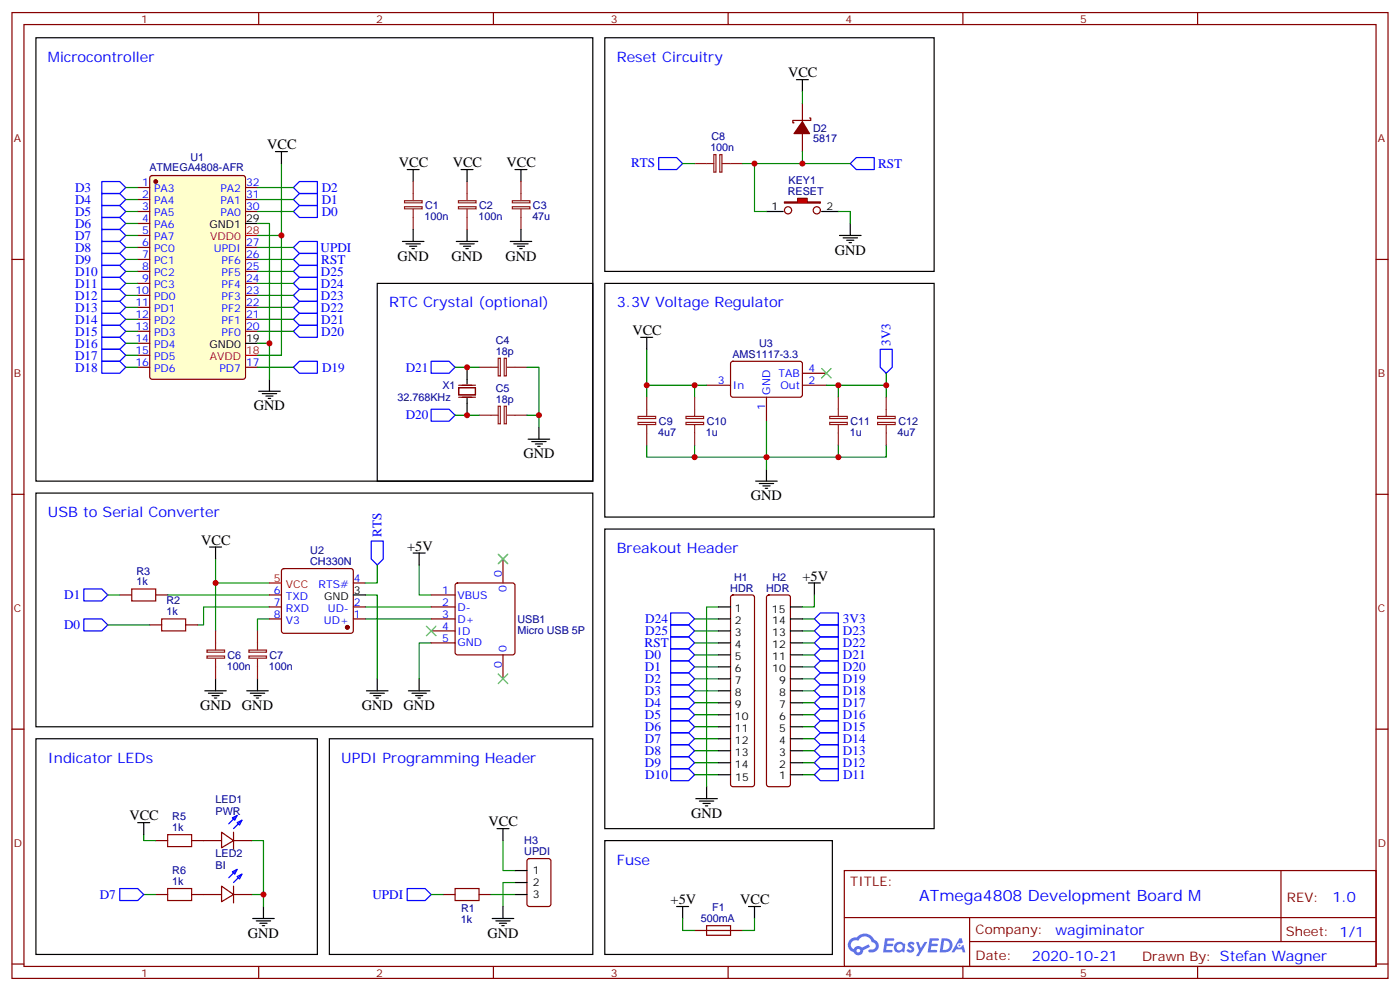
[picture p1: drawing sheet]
<svg xmlns="http://www.w3.org/2000/svg" width="412mm" height="292mm" viewBox="0 0 412 292" stroke-linecap="round" stroke-linejoin="round" font-family="sans-serif">
<g fill="none" stroke="#870000" stroke-width=".35">
<path d="M3.5 3.7h405.4v284.3h-405.4zM7.1 7.2h398.2v277.3h-398.2zM76.2 3.7v3.5M145.3 3.7v3.5M214.5 3.7v3.5M283.6 3.7v3.5M352.8 3.7v3.5M3.5 76.4h3.6M405.3 76.4h3.6M3.5 145.5h3.6M405.3 145.5h3.6M3.5 214.7h3.6"/>
<path d="M405.3 214.7h3.6M248.7 256.3h156.6v28.2h-156.6zM377.3 256.3v20.9M248.7 270.1h156.5M285.6 277.2h119.6M285.6 270.1v14.2M3.5 283.8h3.6M76.2 284.5v3.5M145.3 284.5v3.5M214.5 284.5v3.5M283.6 284.5v3.5M352.8 284.5v3.5"/>
<path d="M405.3 283.8h3.6"/>
</g>
<g fill="#5487ff">
<path d="M267.7 277.5a1.22 1.22 0 0 1 1.7 .2l-.4 .6a.47 .47 0 0 0-.3-.4 .47 .47 0 0 0-.5 .2l.1 .2a1.14 1.14 0 0 1 .8 1.8 1.14 1.14 0 0 1-1.9 0l-.2-.2 .5-.6 .7 .5a.29 .29 0 0 0 .3-.3 .29 .29 0 0 0-.2-.3 1.04 1.04 0 0 1-.6-1.7z"/>
<path d="M260.7 276.2h2.4l.3 .2-.2 .5-1.8 .1-.1 .8h1.5l.3 .4-.3 .4h-1.6l-.2 1.1h1.7l.2 .3-.2 .3-2.6 .1z"/>
<path d="M273.8 276.2h2.4l.3 .2-.1 .5-1.8 .1-.2 .8h1.6l.3 .4-.4 .4-1.6-.1-.1 1.1 1.7 .1 .2 .3-.2 .3-2.6 .1z"/>
<path d="M282.6 276.2h.7l.3 1.3-.6 .3a.69 .69 0 0 0-1 .3 .69 .69 0 0 0 .4 .9 .69 .69 0 0 0 .9-.6l.5-.2 .6 2.2h-.8l-.2-.9h-1.8l-.5 .9h-.8z"/>
<path d="M269.8 277.3h.8l.6 1.8 1.1-1.8h.9l-2.6 4.2h-.8l.9-1.5z"/>
<path d="M277.4 276.2l-.6 4.2h1.3a2.11 2.11 0 0 0 2.5-2.1 2.11 2.11 0 0 0-2.5-2.1zM278.1 277a1.39 1.39 0 0 1 1.7 1.4 1.39 1.39 0 0 1-1.8 1.2h-.3z"/>
<path d="M263.7 277.8a1.54 1.54 0 0 0-.1 2.2 1.54 1.54 0 0 0 2.2 .1l.6 .3 .3-2.3-.2-.3h-.4a1.49 1.49 0 0 0-2.4 0zM264 278.8a.94 .94 0 0 1 1.8 0 .94 .94 0 0 1-1.8 0z"/>
<path d="M250.4 276.6a2.18 2.18 0 0 0 1.1 3.7 1.44 1.44 0 0 0 1.6 .9 1.44 1.44 0 0 0 1.2-1.4l2-1.1-.5-.7-1.9 1a1.47 1.47 0 0 0-2.4 .4 1.39 1.39 0 0 1-.7-1.9 1.39 1.39 0 0 1 2-.5 2.12 2.12 0 0 1 2.2-1.3 2.12 2.12 0 0 1 1.9 1.7 1.14 1.14 0 0 1 1.1 1.4 1.14 1.14 0 0 1-1.7 .7 .43 .43 0 0 0-.5 .4 .43 .43 0 0 0 .4 .5 1.98 1.98 0 0 0 2.5-1.2 1.98 1.98 0 0 0-1.2-2.6 3.1 3.1 0 0 0-5.3-.6l-.9 .1zM252.3 279.9a.55 .55 0 0 1 1.1 0 .55 .55 0 0 1-1.1 0z"/>
<circle cx="282.6" cy="278.3" r=".26"/>
</g>
<path d="M44.3 51.9l.5-.2h26.8l.7 .4v58.8l-.4 .7-27.1 .1-.6-.5-.1-58.8z" fill="#ffc" stroke="#870000" stroke-width=".35"/>
<g fill="#870000" stroke="#870000" stroke-width=".35">
<path d="M236.4 35.8l2.1 3.5h-4.6z"/>
<circle cx="45.9" cy="53.4" r=".53"/>
<circle cx="102.3" cy="184.7" r=".53"/>
</g>
<g fill="none" stroke="#870000" stroke-width=".35">
<path d="M236.4 30.5v5.3M236.4 39.3v5.3M238.5 34.7h.3v.8h-5.3v.7h.4M40.6 55.2h3.5M40.6 58.7h3.5M72.3 55.2h3.5M72.3 58.7h3.5M40.6 62.3h3.5M40.6 65.8h3.5M40.6 69.3h3.5M40.6 72.8h3.5M40.6 76.4h3.5"/>
<path d="M40.6 79.9h3.5M72.3 62.3h3.5M72.3 72.8h3.5M72.3 76.4h3.5M72.3 79.9h3.5M40.6 83.4h3.5M40.6 87h3.5M40.6 90.5h3.5M40.6 94h3.5M40.6 97.5h3.5M72.3 83.4h3.5M72.3 87h3.5"/>
<path d="M72.3 90.5h3.5M72.3 94h3.5M72.3 97.5h3.5M40.6 101.1h3.5M40.6 104.6h3.5M40.6 108.1h3.5M72.3 108.1h3.5M135.1 114.1h5v2.1h-5zM135.1 113.4h5M135.1 116.9h5M208.1 113.4h7.1M215.4 106.6l.5-.2h20l.5 .7-.1 9.4-.6 .4h-20.1l-.4-.7v-9.1z"/>
<path d="M225.8 116.9v7.1M236.4 113.4h7M236.4 109.9h7M35.3 175.2h3.5M45.9 175.2h3.5M79.4 175.2h3.5M79.4 178.7h3.5M83.1 167.6l.5-.2h19.8l.5 .2 .2 .5v17.6l-.3 .5-.4 .2h-19.8l-.5-.2-.2-.5v-17.6zM104.1 178.7h3.5M104.1 171.6h3.5M127 175.2h7.1M127 178.7h7.1"/>
<path d="M134.3 171.8l.5-.2h16.2l.5 .2 .2 .5v19.8l-.2 .5-.5 .2h-16.2l-.5-.2-.2-.5v-19.8zM148.2 164.6v7M44.1 184h3.5M54.7 184h3.5M79.4 182.2h3.5M104.1 182.2h3.5M127 182.2h7.1M127 185.7h7.1M127 189.3h7.1M148.2 192.8v7M45.9 247.5h3.5M56.4 247.5h8.9"/>
<path d="M65.3 245l3.5 2.5-3.5 2.1zM68.8 245v4.9M68.8 247.5h5.3M155.5 253l.4-.2h5.7l.6 .4 .1 13-.5 .6-5.9 .1-.6-.5-.1-12.9zM45.9 263.3h3.5M56.4 263.3h8.9M65.3 260.9l3.5 2.4-3.5 2.2zM68.8 263.3h5.3M68.8 260.9v4.9M130.5 263.3h3.6M141.1 263.3h3.5"/>
</g>
<path d="M72.3 69.3h3.5M72.3 104.6h3.5M79.4 171.6h3.5" fill="none" stroke="#f00" stroke-width=".35"/>
<g fill="none" stroke="#000" stroke-width=".35">
<path d="M10.6 11.1h164v130.5h-164zM81.1 44.6h3.6M82.9 44.6v3.6M119.9 49.9h3.6M121.7 49.9v3.5M135.8 49.9h3.5M137.6 49.9v3.5M151.7 49.9h3.5M153.5 49.9v3.5M72.3 65.8h3.5M118.5 71.1h6.4M119.6 71.8h4.2"/>
<path d="M120.6 72.5h2.2M121.4 73.2h.7M121.7 67.6v3.5M134.4 71.1h6.4M135.5 71.8h4.2M136.5 72.5h2.1M137.2 73.2h.7M137.6 67.6v3.5M150.3 71.1h6.3M151.3 71.8h4.3M152.4 72.5h2.1M153.1 73.2h.7"/>
<path d="M153.5 67.6v3.5M225.8 62.3h3.5M243.4 62.3h3.5M111.1 83.4h63.5v58.2h-63.5zM178.2 83.4h97v68.8h-97zM72.3 101.1h3.5M76.2 115.2h6.3M77.3 115.9h4.2M78.3 116.6h2.1M79 117.3h.7M79.4 111.7v3.5M137.6 108.1v5"/>
<path d="M137.6 117.3v4.9M155.6 129.3h6.3M156.6 130h4.3M157.7 130.7h2.1M158.4 131.4h.7M158.7 125.8v3.5M225.8 138.1v3.5M10.6 145.2h164v68.8h-164zM222.6 141.6h6.4M223.7 142.3h4.2M224.7 143.1h2.1M225.4 143.8h.7"/>
<path d="M61.7 161h3.6M63.5 161v3.6M104.1 175.2h3.5M63.5 199.8v3.6M75.8 199.8v3.6M111.1 199.8v3.6M123.5 199.8v3.6M10.6 217.5h82.9v63.5h-82.9zM60.3 203.4h6.4M61.4 204.1h4.2M62.4 204.8h2.2M63.1 205.5h.8"/>
<path d="M72.7 203.4h6.3M73.7 204.1h4.3M74.8 204.8h2.1M75.5 205.5h.7M97 217.5h77.6v63.5h-77.6zM107.9 203.4h6.4M109 204.1h4.2M110.1 204.8h2.1M110.8 205.5h.7M120.3 203.4h6.3M121.4 204.1h4.2M122.4 204.8h2.1"/>
<path d="M123.1 205.5h.7M40.6 242.2h3.5M42.3 242.2v3.5M146.4 243.9h3.5M148.2 243.9v3.6M151.7 256.3h3.5M151.7 259.8h3.5M74.4 270.4h6.4M75.5 271.1h4.2M76.6 271.8h2.1M77.3 272.5h.7M77.6 266.9v3.5"/>
<path d="M145 270.4h6.3M146 271.1h4.3M147.1 271.8h2.1M147.8 272.5h.7M148.2 266.9v3.5M151.7 263.3h3.5"/>
</g>
<g fill="none" stroke="#8c2424" stroke-width=".35">
<path d="M119.2 59.1h5.2v.6h-5.2zM121.7 53.4v5.7M135 59.1h5.2v.6h-5.2zM137.6 53.4v5.7M150.9 59.1h5.2v.6h-5.2zM153.5 53.4v5.7M204.6 48.2h5.7M210.3 45.5h.6v5.2h-.6zM212 45.5h.7v5.2h-.7zM212.7 48.2h6M119.2 60.9h5.2v.6h-5.2zM121.7 61.6v6"/>
<path d="M135 60.9h5.2v.6h-5.2zM137.6 61.6v6M150.9 60.9h5.2v.6h-5.2zM153.5 61.6v6M141.1 108.1h5.7M146.8 105.5h.6v5.2h-.6zM146.8 119.6h.6v5.2h-.6zM148.5 105.5h.7v5.2h-.7zM148.5 119.6h.7v5.2h-.7zM149.2 108.1h6M190.5 116.9v5.7M204.6 116.9v5.7"/>
<path d="M246.9 116.9v5.7M261.1 116.9v5.7M141.1 122.2h5.7M149.2 122.2h6M188 124.4h5.1v.6h-5.1zM188 122.6h5.1v.6h-5.1zM190.5 125.1v6M202.1 124.4h5.2v.6h-5.2zM202.1 122.6h5.2v.6h-5.2zM204.6 125.1v6M244.4 124.4h5.2v.6h-5.2zM244.4 122.6h5.2v.6h-5.2z"/>
<path d="M246.9 125.1v6M258.5 124.4h5.2v.6h-5.2zM258.5 122.6h5.2v.6h-5.2zM261.1 125.1v6M61 193.1h5.1v.7h-5.1zM61 191.4h5.1v.6h-5.1zM63.5 185.7v5.7M63.5 193.9v5.9M73.3 193.1h5.2v.7h-5.2zM73.3 191.4h5.2v.6h-5.2zM75.8 185.7v5.7M75.8 193.9v5.9"/>
</g>
<g fill="none" stroke="#00f" stroke-width=".35">
<path d="M30 53.4h5.3l1.7 1.8-1.7 1.8h-5.3zM30 57h5.3l1.7 1.7-1.7 1.8h-5.3zM86.4 58.7l1.8-1.7h5.3v3.5h-5.3zM86.4 55.2l1.8-1.8h5.3v3.6h-5.3zM194 46.4h5.3l1.8 1.8-1.8 1.7h-5.3zM250.5 48.2l1.7-1.8h5.3v3.5h-5.3zM30 60.5h5.3l1.7 1.8-1.7 1.7h-5.3zM30 64h5.3l1.7 1.8-1.7 1.8h-5.3zM30 67.6h5.3l1.7 1.7-1.7 1.8h-5.3zM30 71.1h5.3l1.7 1.7-1.7 1.8h-5.3zM30 74.6h5.3l1.7 1.8-1.7 1.7h-5.3zM30 78.1h5.3l1.7 1.8-1.7 1.8h-5.3z"/>
<path d="M86.4 76.4l1.8-1.8h5.3v3.5h-5.3zM86.4 79.9l1.8-1.8h5.3v3.6h-5.3zM86.4 62.3l1.8-1.8h5.3v3.5h-5.3zM86.4 72.8l1.8-1.7h5.3v3.5h-5.3zM30 81.7h5.3l1.7 1.7-1.7 1.8h-5.3zM30 85.2h5.3l1.7 1.8-1.7 1.7h-5.3zM30 88.7h5.3l1.7 1.8-1.7 1.8h-5.3zM30 92.3h5.3l1.7 1.7-1.7 1.8h-5.3zM30 95.8h5.3l1.7 1.7-1.7 1.8h-5.3zM30 99.3h5.3l1.7 1.8-1.7 1.7h-5.3zM86.4 97.5l1.8-1.7h5.3v3.5h-5.3zM86.4 94l1.8-1.7h5.3v3.5h-5.3z"/>
<path d="M86.4 90.5l1.8-1.8h5.3v3.6h-5.3zM86.4 87l1.8-1.8h5.3v3.5h-5.3zM86.4 83.4l1.8-1.7h5.3v3.5h-5.3zM30 102.8h5.3l1.7 1.8-1.7 1.8h-5.3zM30 106.4h5.3l1.7 1.7-1.7 1.8h-5.3zM86.4 108.1l1.8-1.7h5.3v3.5h-5.3zM127 106.4h5.3l1.8 1.7-1.8 1.8h-5.3zM259.3 102.8h3.5v5.3l-1.7 1.8-1.8-1.8zM127 120.5h5.3l1.8 1.7-1.8 1.8h-5.3zM109.4 159.3h3.5v5.3l-1.8 1.7-1.7-1.7zM24.7 173.4h5.3l1.7 1.8-1.7 1.7h-5.3zM24.7 182.2h5.3l1.7 1.8-1.7 1.7h-5.3z"/>
<path d="M68.4 256.6l1.4-.7-.7 1.5zM68.4 240.8l1.4-.7-.7 1.4zM69.8 258.1l1.5-.7-.7 1.4zM69.8 242.2l1.5-.7-.7 1.4zM69.8 255.9l-2.4 2.5M69.8 240.1l-2.4 2.4M71.3 257.4l-2.5 2.4M71.3 241.5l-2.5 2.4M35.3 261.6h5.3l1.7 1.7-1.7 1.8h-5.3zM119.9 261.6h5.3l1.8 1.7-1.8 1.8h-5.3z"/>
</g>
<g fill="none" stroke="#008700" stroke-width=".35">
<path d="M37 58.7h3.6M37 55.2h3.6M75.8 58.7h10.6M75.8 55.2h10.6M82.9 48.2v56.4h-7.1M37 76.4h3.6M37 79.9h3.6M37 62.3h3.6M37 65.8h3.6M37 69.3h3.6M37 72.8h3.6M75.8 65.8h3.6v45.9"/>
<path d="M75.8 76.4h10.6M75.8 79.9h10.6M75.8 62.3h10.6M75.8 69.3h7.1M75.8 72.8h10.6M37 97.5h3.6M37 94h3.6M37 90.5h3.6M37 87h3.6M37 83.4h3.6M75.8 97.5h10.6M75.8 94h10.6"/>
<path d="M75.8 90.5h10.6M75.8 87h10.6M75.8 83.4h10.6M37 101.1h3.6M37 108.1h3.6M37 104.6h3.6M75.8 101.1h3.6M75.8 108.1h10.6M134.1 108.1h7M155.2 108.1h3.5v17.7M190.5 102.8v10.6h17.6M190.5 113.4v3.5"/>
<path d="M204.6 113.4v3.5M246.9 113.4v3.5M261.1 109.9v3.5h-17.7M261.1 113.4v3.5M134.1 122.2h7M155.2 122.2h3.5M190.5 131.1v3.5h70.6v-3.5M204.6 131.1v3.5M225.8 124v14.1M246.9 131.1v3.5M31.7 175.2h3.6M49.4 175.2h30"/>
<path d="M63.5 164.6v7h15.9M63.5 171.6v14.1M79.4 178.7h-19.4v5.3h-1.8M107.6 175.2h3.5v24.6M107.6 178.7h19.4M111.1 166.3v5.3h-3.5M123.5 166.3v8.9h3.5M31.7 184h12.4M79.4 182.2h-3.6v3.5M107.6 182.2h19.4M127 189.3h-3.5v10.5M42.3 245.7v1.8h3.6"/>
<path d="M74.1 247.5h3.5v19.4M148.2 247.5v8.8h3.5M151.7 259.8h-3.5v7.1M42.3 263.3h3.6M74.1 263.3h3.5M127 263.3h3.5M144.6 263.3h7.1"/>
</g>
<path d="M38.8 173.4h7.1v3.5h-7.1zM47.6 182.2h7.1v3.5h-7.1zM49.4 245.7h7v3.5h-7zM49.4 261.6h7v3.5h-7zM134.1 261.6h7v3.5h-7z" fill="none" stroke="#a10000" stroke-width=".35"/>
<path d="M242 108.5l2.8 2.8M244.8 108.5l-2.8 2.8M146.8 163.2l2.8 2.8M149.6 163.2l-2.8 2.8M125.6 184.3l2.8 2.8M128.4 184.3l-2.8 2.8M146.8 198.4l2.8 2.9M149.6 198.4l-2.8 2.9" fill="none" stroke="#3c3" stroke-width=".35"/>
<path d="M231.1 59.4h3.8v-1h2.9v1h3.9v.4h-10.6z" fill="#f00" stroke="#870000" stroke-width=".35"/>
<g fill="none" stroke="#870000" stroke-width=".35">
<path d="M215.4 175.4l.5-.2h5.6l.5 .2 .2 .5v55l-.2 .5-.5 .2h-5.6l-.5-.2-.2-.5v-55zM226 175.4l.5-.2h5.6l.5 .2 .2 .5v55l-.2 .5-.5 .2h-5.6l-.5-.2-.2-.5v-55zM204.6 273.9h14.1"/>
<circle cx="232.1" cy="61.9" r="1.06"/>
<circle cx="240.6" cy="61.9" r="1.06"/>
</g>
<g fill="none" stroke="#000" stroke-width=".35">
<path d="M178.2 11.1h97v68.8h-97zM234.6 23.5h3.5M236.4 23.5v3.5M229.3 62.3h1.4M242 62.3h1.4M247.3 69.3h6.3M248.4 70h4.2M249.4 70.7h2.1M250.1 71.4h.7M250.5 65.8v3.5M188.7 99.3h3.6M190.5 99.3v3.5"/>
<path d="M178.2 155.8h97v88.1h-97zM121.7 162.8h3.5M123.5 162.8v3.5M211.7 178.7h3.5M232.8 178.7h3.6M238.1 171.6h3.6M239.9 171.6v3.6M211.7 182.2h3.5M211.7 185.7h3.5M211.7 189.3h3.5M211.7 192.8h3.5M211.7 196.3h3.5"/>
<path d="M211.7 199.8h3.5M232.8 182.2h3.6M232.8 185.7h3.6M232.8 189.3h3.6M232.8 192.8h3.6M232.8 196.3h3.6M232.8 199.8h3.6M211.7 203.4h3.5M211.7 206.9h3.5M211.7 210.4h3.5M211.7 214h3.5M211.7 217.5h3.5"/>
<path d="M232.8 203.4h3.6M232.8 206.9h3.6M232.8 210.4h3.6M232.8 214h3.6M232.8 217.5h3.6M205 235.1h6.3M206 235.8h4.3M207.1 236.5h2.1M207.8 237.2h.7M208.1 231.6v3.5M211.7 221h3.5M211.7 224.5h3.5"/>
<path d="M211.7 228.1h3.5M232.8 221h3.6M232.8 224.5h3.6M232.8 228.1h3.6M178.2 247.5h67v33.5h-67zM199.3 266.9h3.5M201.1 266.9v3.5M220.5 266.9h3.5M222.2 266.9v3.5"/>
</g>
<g fill="none" stroke="#008700" stroke-width=".35">
<path d="M236.4 27v3.5M201.1 48.2h3.5M218.7 48.2h31.8M222.2 48.2v14.1h3.6M236.4 44.6v3.6M246.9 62.3h3.6v3.5M211.7 178.7h-3.6v52.9M239.9 175.2v3.5h-3.5M204.6 192.8h7.1M204.6 196.3h7.1M204.6 199.8h7.1M204.6 189.3h7.1"/>
<path d="M204.6 185.7h7.1M204.6 182.2h7.1M236.4 192.8h3.5M236.4 196.3h3.5M236.4 199.8h3.5M236.4 189.3h3.5M236.4 185.7h3.5M236.4 182.2h3.5M204.6 203.4h7.1M204.6 206.9h7.1M204.6 210.4h7.1M204.6 214h7.1"/>
<path d="M204.6 217.5h7.1M236.4 203.4h3.5M236.4 206.9h3.5M236.4 210.4h3.5M236.4 214h3.5M236.4 217.5h3.5M204.6 221h7.1M204.6 224.5h7.1M204.6 228.1h7.1M236.4 221h3.5M236.4 224.5h3.5M236.4 228.1h3.5"/>
<path d="M201.1 270.4v3.5h3.5M222.2 270.4v3.5h-3.5"/>
</g>
<path d="M208.1 272.5h7.1v2.8h-7.1z" fill="none" stroke="#a10000" stroke-width=".35"/>
<g fill="none" stroke="#00f" stroke-width=".35">
<path d="M197.6 180.4h5.2l1.8 1.8-1.8 1.8h-5.2zM197.6 191h5.2l1.8 1.8-1.8 1.8h-5.2zM197.6 194.6h5.2l1.8 1.7-1.8 1.8h-5.2zM197.6 198.1h5.2l1.8 1.7-1.8 1.8h-5.2zM197.6 184h5.2l1.8 1.7-1.8 1.8h-5.2zM197.6 187.5h5.2l1.8 1.8-1.8 1.7h-5.2zM239.9 199.8l1.8-1.7h5.2v3.5h-5.2zM239.9 196.3l1.8-1.7h5.2v3.5h-5.2zM239.9 192.8l1.8-1.8h5.2v3.6h-5.2zM239.9 185.7l1.8-1.7h5.2v3.5h-5.2zM239.9 182.2l1.8-1.8h5.2v3.6h-5.2zM241.7 187.5h5.2v3.5h-5.2l-1.8-1.7z"/>
<path d="M197.6 201.6h5.2l1.8 1.8-1.8 1.7h-5.2zM197.6 205.1h5.2l1.8 1.8-1.8 1.8h-5.2zM197.6 208.7h5.2l1.8 1.7-1.8 1.8h-5.2zM197.6 212.2h5.2l1.8 1.8-1.8 1.7h-5.2zM197.6 215.7h5.2l1.8 1.8-1.8 1.8h-5.2zM197.6 219.3h5.2l1.8 1.7-1.8 1.8h-5.2zM239.9 217.5l1.8-1.8h5.2v3.6h-5.2zM239.9 214l1.8-1.8h5.2v3.5h-5.2zM239.9 210.4l1.8-1.7h5.2v3.5h-5.2zM239.9 206.9l1.8-1.8h5.2v3.6h-5.2zM239.9 203.4l1.8-1.8h5.2v3.5h-5.2zM241.7 219.3h5.2v3.5h-5.2l-1.8-1.8z"/>
<path d="M197.6 222.8h5.2l1.8 1.7-1.8 1.8h-5.2zM197.6 226.3h5.2l1.8 1.8-1.8 1.7h-5.2zM239.9 228.1l1.8-1.8h5.2v3.5h-5.2zM239.9 224.5l1.8-1.7h5.2v3.5h-5.2z"/>
</g>
<g fill="#c00">
<circle cx="79.4" cy="101.1" r=".88"/>
<circle cx="137.6" cy="108.1" r=".88"/>
<circle cx="137.6" cy="122.2" r=".88"/>
<circle cx="158.8" cy="122.2" r=".88"/>
<circle cx="82.9" cy="69.3" r=".88"/>
<circle cx="63.5" cy="171.6" r=".88"/>
<circle cx="77.6" cy="263.3" r=".88"/>
<circle cx="246.9" cy="113.4" r=".88"/>
<circle cx="190.5" cy="113.4" r=".88"/>
<circle cx="246.9" cy="134.6" r=".88"/>
<circle cx="225.8" cy="134.6" r=".88"/>
<circle cx="204.6" cy="134.6" r=".88"/>
<circle cx="204.6" cy="113.4" r=".88"/>
<circle cx="261.1" cy="113.4" r=".88"/>
<circle cx="222.3" cy="48.2" r=".88"/>
<circle cx="236.4" cy="48.2" r=".88"/>
</g>
<text font-size="4.6" fill="#00f" x="270.8" y="265.3">ATmega4808 Development Board M</text>
<g font-size="4.2" fill="#00f">
<text x="14.1" y="18.2">Microcontroller</text>
<text x="181.7" y="18.2">Reset Circuitry</text>
<text x="114.7" y="90.5">RTC Crystal (optional)</text>
<text x="181.7" y="90.5">3.3V Voltage Regulator</text>
<text x="14.1" y="152.2">USB to Serial Converter</text>
<text x="181.7" y="162.8">Breakout Header</text>
<text x="14.1" y="224.5">Indicator LEDs</text>
<text x="100.5" y="224.5">UPDI Programming Header</text>
<text x="181.7" y="254.5">Fuse</text>
<text x="392.5" y="265.6">1.0</text>
<text x="310.9" y="275.1">wagiminator</text>
<text x="304" y="282.9">2020-10-21</text>
</g>
<g font-size="4.2">
<text x="232.1" y="22.8">VCC</text>
<text x="78.7" y="43.9">VCC</text>
<text x="117.5" y="49.2">VCC</text>
<text x="133.3" y="49.2">VCC</text>
<text x="149.2" y="49.2">VCC</text>
<text x="117.1" y="76.7">GND</text>
<text x="133" y="76.7">GND</text>
<text x="148.9" y="76.7">GND</text>
<text x="245.9" y="75">GND</text>
<text x="186.3" y="98.6">VCC</text>
<text x="74.8" y="120.8">GND</text>
<text x="154.2" y="134.9">GND</text>
<text x="221.2" y="147.3">GND</text>
<text x="59.3" y="160.3">VCC</text>
<text x="119.9" y="162.1">+5V</text>
<text x="236.4" y="170.9">+5V</text>
<text x="58.9" y="209">GND</text>
<text x="71.3" y="209">GND</text>
<text x="106.5" y="209">GND</text>
<text x="118.9" y="209">GND</text>
<text x="38.1" y="241.5">VCC</text>
<text x="143.9" y="243.2">VCC</text>
<text x="203.6" y="240.8">GND</text>
<text x="197.6" y="266.2">+5V</text>
<text x="218" y="266.2">VCC</text>
<text x="73" y="276">GND</text>
<text x="143.6" y="276">GND</text>
</g>
<g font-size="3.9" fill="#00f">
<text x="185.9" y="49.2">RTS</text>
<text x="258.7" y="49.4">RST</text>
<text x="22.1" y="56.5">D3</text>
<text x="22.1" y="60">D4</text>
<text x="94.8" y="60">D1</text>
<text x="94.8" y="56.5">D2</text>
<text x="22.1" y="63.5">D5</text>
<text x="94.8" y="63.5">D0</text>
<text x="22.1" y="67">D6</text>
<text x="22.1" y="70.6">D7</text>
<text x="22.1" y="74.1">D8</text>
<text x="22.1" y="77.6">D9</text>
<text x="94.4" y="74.1">UPDI</text>
<text x="94.7" y="77.6">RST</text>
<text x="22.1" y="81.2">D10</text>
<text x="94.5" y="81.2">D25</text>
<text x="22.1" y="84.7">D11</text>
<text x="22.1" y="88.2">D12</text>
<text x="94.5" y="88.2">D23</text>
<text x="94.5" y="84.7">D24</text>
<text x="22.1" y="91.7">D13</text>
<text x="22.1" y="95.3">D14</text>
<text x="94.5" y="91.7">D22</text>
<text x="94.7" y="95.3">D21</text>
<text x="22.1" y="98.8">D15</text>
<text x="94.7" y="98.8">D20</text>
<text x="262.4" y="101.8" transform="rotate(-90 262.4 101.8)">3V3</text>
<text x="22.1" y="102.3">D16</text>
<text x="22.1" y="105.9">D17</text>
<text x="22.1" y="109.4">D18</text>
<text x="94.9" y="109.4">D19</text>
<text x="119.5" y="109.4">D21</text>
<text x="119.5" y="123.5">D20</text>
<text x="112.4" y="158.1" transform="rotate(-90 112.4 158.1)">RTS</text>
<text x="18.9" y="176.5">D1</text>
<text x="18.9" y="185.3">D0</text>
<text x="190.1" y="183.5">D24</text>
<text x="248.3" y="183.5">3V3</text>
<text x="189.9" y="190.5">RST</text>
<text x="190.1" y="187">D25</text>
<text x="248.3" y="190.5">D22</text>
<text x="248.3" y="187">D23</text>
<text x="190" y="194.1">D0</text>
<text x="190" y="197.6">D1</text>
<text x="248.3" y="197.6">D20</text>
<text x="248.3" y="194.1">D21</text>
<text x="190" y="201.1">D2</text>
<text x="248.3" y="201.1">D19</text>
<text x="190" y="204.6">D3</text>
<text x="190" y="208.2">D4</text>
<text x="248.3" y="208.2">D17</text>
<text x="248.3" y="204.6">D18</text>
<text x="190" y="211.7">D5</text>
<text x="190" y="215.2">D6</text>
<text x="248.3" y="215.2">D15</text>
<text x="248.3" y="211.7">D16</text>
<text x="190" y="218.8">D7</text>
<text x="248.3" y="218.8">D14</text>
<text x="190" y="222.3">D8</text>
<text x="190" y="225.8">D9</text>
<text x="248.3" y="225.8">D12</text>
<text x="248.3" y="222.3">D13</text>
<text x="190.1" y="229.3">D10</text>
<text x="248.4" y="229.3">D11</text>
<text x="29.4" y="264.6">D7</text>
<text x="109.7" y="264.6">UPDI</text>
</g>
<g font-size="3.9" fill="#800">
<text x="250.5" y="260.9">TITLE:</text>
<text x="379.1" y="265.6">REV:</text>
<text x="287.4" y="275.1">Company:</text>
<text x="378.7" y="275.7">Sheet: 1/1</text>
<text x="287.4" y="282.8">Date:</text>
<text x="336.4" y="282.8">Drawn By: Stefan Wagner</text>
</g>
<g font-size="3.2" fill="#800">
<text x="41.6" y="6.7">1</text>
<text x="110.8" y="6.7">2</text>
<text x="179.9" y="6.7">3</text>
<text x="249.1" y="6.7">4</text>
<text x="318.2" y="6.7">5</text>
<text x="4.1" y="41.8">A</text>
<text x="405.9" y="41.8">A</text>
<text x="4.1" y="110.9">B</text>
<text x="405.9" y="110.9">B</text>
<text x="4.1" y="180.1">C</text>
<text x="405.9" y="180.1">C</text>
<text x="4.1" y="249.2">D</text>
<text x="405.9" y="249.2">D</text>
<text x="41.6" y="287.5">1</text>
<text x="110.8" y="287.5">2</text>
<text x="179.9" y="287.5">3</text>
<text x="249.1" y="287.5">4</text>
<text x="318.2" y="287.5">5</text>
</g>
<g font-size="3.2" fill="#000080">
<text x="209.6" y="41.3">C8</text>
<text x="239.5" y="41.9">5817</text>
<text x="239.5" y="38.7">D2</text>
<text x="56.1" y="47.3">U1</text>
<text x="209.2" y="44.5">100n</text>
<text x="44" y="50.4">ATMEGA4808-AFR</text>
<text x="232" y="57.3">RESET</text>
<text x="232.3" y="54.1">KEY1</text>
<text x="125.1" y="64.8">100n</text>
<text x="125.2" y="61.6">C1</text>
<text x="140.9" y="64.8">100n</text>
<text x="141.1" y="61.6">C2</text>
<text x="156.8" y="64.8">47u</text>
<text x="157" y="61.6">C3</text>
<text x="146.1" y="101.3">C4</text>
<text x="146.1" y="104.4">18p</text>
<text x="215.7" y="105.4">AMS1117-3.3</text>
<text x="223.6" y="102.1">U3</text>
<text x="117.1" y="118.1">32.768KHz</text>
<text x="130.3" y="114.5">X1</text>
<text x="146.1" y="118.5">18p</text>
<text x="146.1" y="115.4">C5</text>
<text x="194.1" y="125.1">C9</text>
<text x="208.2" y="125.1">C10</text>
<text x="250.5" y="125.1">C11</text>
<text x="264.7" y="125.1">C12</text>
<text x="193.8" y="128.4">4u7</text>
<text x="208" y="128.4">1u</text>
<text x="250.3" y="128.4">1u</text>
<text x="264.4" y="128.4">4u7</text>
<text x="91.4" y="166.3">CH330N</text>
<text x="91.4" y="163.2">U2</text>
<text x="40.2" y="172.3">1k</text>
<text x="40.2" y="169.2">R3</text>
<text x="216.3" y="171">H1</text>
<text x="227.6" y="171">H2</text>
<text x="49.1" y="177.9">R2</text>
<text x="215.1" y="174.2">HDR</text>
<text x="225.7" y="174.2">HDR</text>
<text x="49" y="181.2">1k</text>
<text x="152.4" y="183.4">USB1</text>
<text x="152.4" y="186.5">Micro USB 5P</text>
<text x="66.9" y="197.1">100n</text>
<text x="67" y="193.9">C6</text>
<text x="79.2" y="197.1">100n</text>
<text x="79.4" y="193.9">C7</text>
<text x="63.5" y="239.9">PWR</text>
<text x="63.5" y="236.4">LED1</text>
<text x="50.8" y="244.7">1k</text>
<text x="50.8" y="241.5">R5</text>
<text x="154.4" y="251.7">UPDI</text>
<text x="154.4" y="248.5">H3</text>
<text x="50.8" y="257.4">R6</text>
<text x="63.5" y="255.8">BI</text>
<text x="63.5" y="252.2">LED2</text>
<text x="50.8" y="260.5">1k</text>
<text x="135.8" y="268.4">R1</text>
<text x="209.8" y="268.3">F1</text>
<text x="135.8" y="271.6">1k</text>
<text x="206.4" y="271.6">500mA</text>
</g>
<g font-size="3.2" fill="#00f">
<text x="41.9" y="54.9">1</text>
<text x="41.9" y="58.4">2</text>
<text x="45.4" y="56.6">PA3</text>
<text x="64.9" y="56.6">PA2</text>
<text x="72.5" y="58.4">31</text>
<text x="72.5" y="54.9">32</text>
<text x="41.9" y="61.9">3</text>
<text x="41.9" y="65.4">4</text>
<text x="45.4" y="60.1">PA4</text>
<text x="45.4" y="63.7">PA5</text>
<text x="64.9" y="63.7">PA0</text>
<text x="64.9" y="60.1">PA1</text>
<text x="72.5" y="61.9">30</text>
<text x="41.9" y="69">5</text>
<text x="45.4" y="67.2">PA6</text>
<text x="45.4" y="70.7">PA7</text>
<text x="41.9" y="72.5">6</text>
<text x="41.9" y="76">7</text>
<text x="45.4" y="74.3">PC0</text>
<text x="45.4" y="77.8">PC1</text>
<text x="63" y="74.3">UPDI</text>
<text x="65.3" y="77.8">PF6</text>
<text x="72.5" y="76">26</text>
<text x="72.5" y="72.5">27</text>
<text x="41.9" y="79.6">8</text>
<text x="41.9" y="83.1">9</text>
<text x="45.4" y="81.3">PC2</text>
<text x="65.3" y="81.3">PF5</text>
<text x="72.5" y="83.1">24</text>
<text x="72.5" y="79.6">25</text>
<text x="39.9" y="86.6">10</text>
<text x="45.4" y="84.8">PC3</text>
<text x="45.4" y="88.4">PD0</text>
<text x="65.3" y="88.4">PF3</text>
<text x="65.3" y="84.8">PF4</text>
<text x="72.5" y="86.6">23</text>
<text x="39.9" y="90.1">11</text>
<text x="39.9" y="93.7">12</text>
<text x="45.4" y="91.9">PD1</text>
<text x="45.4" y="95.4">PD2</text>
<text x="65.3" y="95.4">PF1</text>
<text x="65.3" y="91.9">PF2</text>
<text x="72.5" y="93.7">21</text>
<text x="72.5" y="90.1">22</text>
<text x="39.9" y="97.2">13</text>
<text x="39.9" y="100.7">14</text>
<text x="45.4" y="99">PD3</text>
<text x="65.3" y="99">PF0</text>
<text x="72.5" y="97.2">20</text>
<text x="39.9" y="104.2">15</text>
<text x="39.9" y="107.8">16</text>
<text x="45.4" y="102.5">PD4</text>
<text x="45.4" y="106">PD5</text>
<text x="72.5" y="107.8">17</text>
<text x="45.4" y="109.5">PD6</text>
<text x="64.6" y="109.5">PD7</text>
<text x="211.4" y="113.1">3</text>
<text x="229.4" y="110.9">TAB</text>
<text x="238.1" y="113.1">2</text>
<text x="238.1" y="109.5">4</text>
<text x="215.9" y="114.5">In</text>
<text x="226.8" y="116.2" transform="rotate(-90 226.8 116.2)">GND</text>
<text x="229.9" y="114.5">Out</text>
<text x="225.4" y="120.7" transform="rotate(-90 225.4 120.7)">1</text>
<text x="93.8" y="173">RTS#</text>
<text x="104.2" y="171.3">4</text>
<text x="147.8" y="169.9" transform="rotate(-90 147.8 169.9)">0</text>
<text x="80.7" y="174.8">6</text>
<text x="80.7" y="178.3">7</text>
<text x="84.2" y="176.6">TXD</text>
<text x="104.2" y="178.3">2</text>
<text x="130.3" y="174.8">1</text>
<text x="130.3" y="178.3">2</text>
<text x="134.8" y="176.2">VBUS</text>
<text x="134.8" y="179.7">D-</text>
<text x="149.2" y="174.3" transform="rotate(-90 149.2 174.3)">0</text>
<text x="80.7" y="181.9">8</text>
<text x="84.2" y="180.1">RXD</text>
<text x="84.2" y="183.6">V3</text>
<text x="95.4" y="183.6">UD+</text>
<text x="96.6" y="180.1">UD-</text>
<text x="104.2" y="181.9">1</text>
<text x="130.3" y="181.9">3</text>
<text x="130.3" y="185.4">4</text>
<text x="134.8" y="183.3">D+</text>
<text x="130.3" y="188.9">5</text>
<text x="134.8" y="186.8">ID</text>
<text x="134.8" y="190.3">GND</text>
<text x="147.8" y="196.6" transform="rotate(-90 147.8 196.6)">0</text>
<text x="149.2" y="192.1" transform="rotate(-90 149.2 192.1)">0</text>
</g>
<g font-size="3.2">
<text x="72.5" y="65.4">29</text>
<text x="227.3" y="61.9">1</text>
<text x="243.4" y="61.9">2</text>
<text x="61.7" y="67.2">GND1</text>
<text x="72.5" y="100.7">19</text>
<text x="61.7" y="102.5">GND0</text>
<text x="95.5" y="176.6">GND</text>
<text x="104.2" y="174.8">3</text>
<text x="216.5" y="180.1">1</text>
<text x="216.5" y="183.6">2</text>
<text x="227.4" y="180.4">15</text>
<text x="227.5" y="183.6">14</text>
<text x="216.5" y="187.1">3</text>
<text x="216.5" y="190.7">4</text>
<text x="227.5" y="190.7">12</text>
<text x="227.5" y="187.1">13</text>
<text x="216.5" y="194.2">5</text>
<text x="216.5" y="197.7">6</text>
<text x="227.5" y="197.7">10</text>
<text x="227.5" y="194.2">11</text>
<text x="216.5" y="201.3">7</text>
<text x="229.5" y="201.3">9</text>
<text x="216.5" y="204.8">8</text>
<text x="216.5" y="208.3">9</text>
<text x="229.5" y="208.3">7</text>
<text x="229.5" y="204.8">8</text>
<text x="216.5" y="211.8">10</text>
<text x="216.5" y="215.4">11</text>
<text x="229.5" y="215.4">5</text>
<text x="229.5" y="211.8">6</text>
<text x="216.5" y="218.9">12</text>
<text x="229.5" y="218.9">4</text>
<text x="216.5" y="222.4">13</text>
<text x="216.5" y="226">14</text>
<text x="229.5" y="226">2</text>
<text x="229.5" y="222.4">3</text>
<text x="216.6" y="229.8">15</text>
<text x="229.5" y="229.5">1</text>
<text x="157" y="257.4">1</text>
<text x="157" y="260.9">2</text>
<text x="157" y="264.4">3</text>
</g>
<g font-size="3.2" fill="#f00">
<text x="61.9" y="70.7">VDD0</text>
<text x="72.5" y="69">28</text>
<text x="61.8" y="106">AVDD</text>
<text x="72.5" y="104.2">18</text>
<text x="80.7" y="171.3">5</text>
<text x="84.2" y="173">VCC</text>
</g>
</svg>
